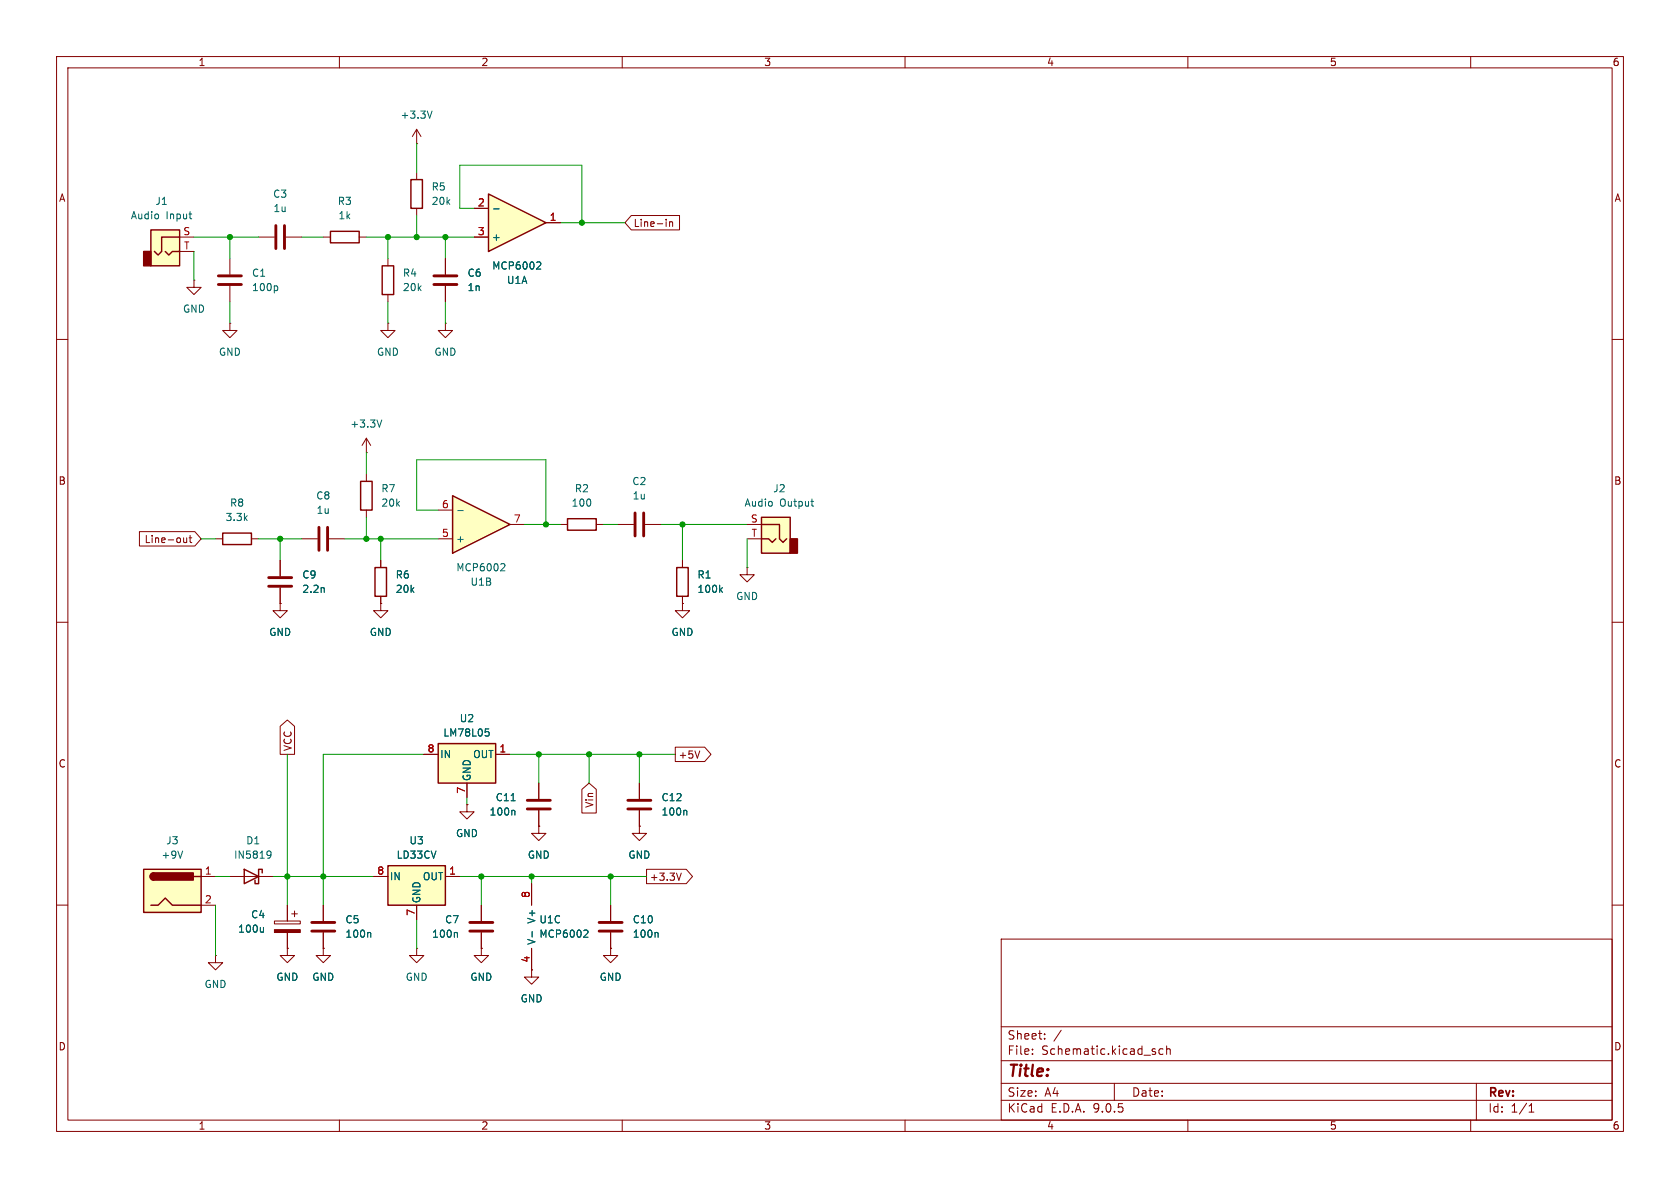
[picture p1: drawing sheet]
<svg xmlns="http://www.w3.org/2000/svg" width="297mm" height="210mm" viewBox="0 0 297 210" stroke-linecap="round" stroke-linejoin="round" font-family="sans-serif">
<g fill="none" stroke="#840000" stroke-width=".18">
<path d="M10 10h277v190h-277zM12 12h273v186h-273zM60 10v2M110 10v2M160 10v2M210 10v2M260 10v2M34.3 49.5v1.3h1.3l-1.3 1.3-1.3-1.3h1.3M34.3 49.5h.1M40.6 57.2v1.2h1.3l-1.3 1.3-1.2-1.3h1.2M40.6 57.2h.1M40.6 45.7v2.8"/>
<path d="M40.6 50.5v2.8M45.7 41.9h2.8M50.5 41.9h2.8M78.7 57.2v1.2h1.3l-1.3 1.3-1.2-1.3h1.2M78.7 57.2h.1M10 60h2M64.8 77.5l-.8 1.2M64.8 77.5l.7 1.2M64.8 77.5v2.5M285 60h2M38.1 95.3h1.3M44.4 95.3h1.3"/>
<path d="M49.5 99.1v2.8M53.3 95.3h2.8M58.2 95.3h2.8M64.8 80h.1M64.8 83.8v1.3M64.8 90.2v1.2M99.1 92.7h1.2M105.4 92.7h1.3M120.6 99.1v1.2M10 110h2M49.5 106.7v1.3h1.3l-1.3 1.2-1.2-1.2h1.2M49.5 106.7h.1"/>
<path d="M49.5 103.9v2.8M120.6 106.7v1.3h1.3l-1.3 1.2-1.2-1.2h1.2M120.6 106.7h.1M120.6 105.4v1.3M285 110h2M95.2 138.4v2.8M95.2 146.1v1.2h1.3l-1.3 1.3-1.2-1.3h1.2M95.2 146.1h.1M95.2 143.3v2.8M10 160h2M107.9 160v2.8M107.9 164.8v2.8"/>
<path d="M177 166h108v32h-108zM285 160h2M60 198v2M110 198v2M160 198v2M177 194.5h108M177 191.5h108M177 187.5h108M177 181.5h108M182.5 186.3v.1M182.5 185.5v.1M184.7 183.6v.1"/>
<path d="M184.7 182.8v.1M187.6 182.1l-1.3 2M197 191.5v3M204.2 186v.3M205.6 185.5l-.4-.1-.3 .3v.4l.1 .2h.6M206.2 185.5l.3-.1 .3 .1 .1 .9M206.2 184.9v1.5M210 198v2M260 198v2M261 191.5v6.5M270.3 196.6h.9M270.3 195.5l.4-.4v1.5"/>
</g>
<path d="M48.8 39.9v4M50.3 39.9v4M38.6 48.8h4.1M38.6 50.3h4.1M56.4 93.2v4.1M57.9 93.2v4.1M47.5 102.1h4.1M47.5 103.6h4.1M93.2 141.5h4.1M93.2 143h4.1M105.9 163.1h4.1M105.9 164.6h4.1" fill="none" stroke="#840000" stroke-width=".51"/>
<path d="M48.9 50.5l.2 .3v.3l-.2 .3M67.5 74.2l-.4 1.3M57.3 103.9v.8M127.4 104.2l.3 .5M127.7 103.9l-.5 .5M90.4 141.5h.7M90.8 143.2l.2 .2v.7M116.2 164.8l.1 .2v.7" fill="none" stroke="#006464" stroke-width=".18"/>
<path d="M39.4 94.2h5v2.1h-5zM63.8 85.1h2v5.1h-2zM100.3 91.7h5.1v2h-5.1zM119.6 100.3h2.1v5.1h-2.1z" fill="none" stroke="#840000" stroke-width=".25"/>
<path d="M26.7 40.6h5v6.4h-5z" fill="#ffffc2"/>
<path d="M25.4 44.5h1.3v2.5h-1.3z" fill="#840000" stroke="#840000" stroke-width=".25"/>
<path d="M26.7 40.6h5v6.4h-5zM29.2 44.5l.6 .6 .7-.6h1.2M31.7 41.9h-3.1v2.6l-.7 .6-.6-.6" fill="none" stroke="#840000" stroke-width=".25"/>
<g fill="none" stroke="#840000" stroke-width=".18">
<path d="M31.7 41.9h2.6M31.7 44.5h2.6M109.2 92.7h2.8M114 92.7h2.8M113 138.4v2.8M94 156.2v3.8M113 146.1v1.2h1.3l-1.3 1.3-1.2-1.3h1.2M113 146.1h.1M113 143.3v2.8M94 171.5v1.2h1.2l-1.2 1.3-1.3-1.3h1.3M94 171.5h.1M94 167.6v3.9"/>
<path d="M107.9 167.6v1.3h1.3l-1.3 1.3-1.2-1.3h1.2M107.9 167.6h.1"/>
</g>
<path d="M33.4 37.8h.5M33.8 38.7h.1M121.2 143.2l.2 .2v.7M94.1 164.7v.9M103.4 164.4l.4 .1 .1 .3-.7 .9h.7" fill="none" stroke="#006464" stroke-width=".18"/>
<path d="M112.3 90.7v4M113.8 90.7v4M111 141.5h4.1M111 143h4.1" fill="none" stroke="#840000" stroke-width=".51"/>
<path d="M80 87.6l10.2 5.1-10.2 5.1z" fill="#ffffc2"/>
<path d="M80 87.6l10.2 5.1-10.2 5.1zM66.3 100.3h2v5.1h-2z" fill="none" stroke="#840000" stroke-width=".25"/>
<path d="M67.3 99.1v1.2M77.5 95.3h2.5M77.5 90.2h2.5M90.2 92.7h2.5M67.3 105.4v1.3M132.1 100.3v1.3h1.2l-1.2 1.3-1.3-1.3h1.3M132.1 100.3h.1" fill="none" stroke="#840000" stroke-width=".18"/>
<path d="M80.9 90.3h1M88.7 99.6l.4 .1 .2 .3-.8 .9h.8" fill="none" stroke="#006464" stroke-width=".18"/>
<path d="M134.6 91.4h5.1v6.4h-5.1z" fill="#ffffc2"/>
<path d="M139.7 95.3h1.3v2.5h-1.3z" fill="#840000" stroke="#840000" stroke-width=".25"/>
<path d="M134.6 91.4h5.1v6.4h-5.1zM134.6 95.3h1.3l.6 .6 .7-.6M134.6 92.7h3.2v2.6l.6 .6 .7-.6" fill="none" stroke="#840000" stroke-width=".25"/>
<path d="M132.1 92.7h2.5M132.1 95.3h2.5M67.3 106.7v1.3h1.3l-1.3 1.2-1.3-1.2h1.3M67.3 106.7h.1" fill="none" stroke="#840000" stroke-width=".18"/>
<path d="M143.4 88.6h.4M143.7 89.5h.1" fill="none" stroke="#006464" stroke-width=".18"/>
<path d="M77.5 131.4h10.1v7h-10.1z" fill="#ffffc2"/>
<path d="M77.5 131.4h10.1v7h-10.1z" fill="none" stroke="#840000" stroke-width=".25"/>
<path d="M74.9 133.4h2.6M82.5 138.4v2.6M87.6 133.4h2.6M82.5 142.2v1.3h1.3l-1.3 1.3-1.2-1.3h1.2M82.5 142.2h.1M85.1 167.6v1.3h1.3l-1.3 1.3-1.3-1.3h1.3M85.1 167.6h.1M85.1 160v2.8M85.1 164.8v2.8" fill="none" stroke="#840000" stroke-width=".18"/>
<path d="M85.8 128.8h.6M85.9 129.3h.3l.3 .3-.1 .4-.5 .1M80.7 164.8l.2 .2v.7" fill="none" stroke="#006464" stroke-width=".18"/>
<path d="M83.1 163.1h4M83.1 164.6h4" fill="none" stroke="#840000" stroke-width=".51"/>
<path d="M68.6 153h10.1v7h-10.1z" fill="#ffffc2"/>
<path d="M68.6 153h10.1v7h-10.1z" fill="none" stroke="#840000" stroke-width=".25"/>
<path d="M66 154.9h2.6M78.7 154.9h2.6M50.8 167.6v1.3h1.3l-1.3 1.3-1.3-1.3h1.3M50.8 167.6h.1M57.1 167.6v1.3h1.3l-1.3 1.3-1.2-1.3h1.2M57.1 167.6h.1M57.1 160v2.8M57.1 164.8v2.8M73.7 167.6v1.3h1.2l-1.2 1.3-1.3-1.3h1.3M73.7 167.6h.1M73.7 160v2.6" fill="none" stroke="#840000" stroke-width=".18"/>
<path d="M55.1 163.1h4.1M55.1 164.6h4.1" fill="none" stroke="#840000" stroke-width=".51"/>
<path d="M65.4 164.8l.1 .2v.7" fill="none" stroke="#006464" stroke-width=".18"/>
<path d="M25.4 153.7h10.2v7.6h-10.2z" fill="#ffffc2"/>
<path d="M72.6 31.8h2.1v5h-2.1zM25.4 153.7h10.2v7.6h-10.2zM27.2 154.3a.64 .64 0 0 0-.7 .6 .64 .64 0 0 0 .7 .7M34.3 154.9h1.3M43.2 153.7l2.5 1.2-2.5 1.3zM46.4 154.3v-.6h-.7v2.5h-.6v-.6M26.7 160h1.2l1.3-1.2 1.3 1.2h5.1" fill="none" stroke="#840000" stroke-width=".25"/>
<g fill="#840000" stroke="#840000" stroke-width=".25">
<path d="M26.7 154.5l.5-.2v1.3a.63 .63 0 0 1-.6-.4 .63 .63 0 0 1 .1-.7z"/>
<path d="M27.2 154.3h7v1.3h-7z"/>
</g>
<g fill="none" stroke="#840000" stroke-width=".18">
<path d="M73.7 25.4h.1M73.7 22.9v2.5M73.7 30.5v1.3M73.7 36.8v1.3M73.7 22.9l-.8 1.2M73.7 22.9l.7 1.2M35.6 154.9h2.5M40.6 154.9h7.7M35.6 160h2.5M38.1 168.9v1.3h1.3l-1.3 1.3-1.3-1.3h1.3M38.1 168.9h.1M48.5 162.8h4.6v.5h-4.6z"/>
<path d="M50.8 160v2.8M50.8 164.8v2.8M51.6 161.5h1M52.1 161v1.1"/>
</g>
<path d="M76.4 19.6l-.4 1.3M32.3 150.4l-.4 1.3M47.4 150.4l.5 .2a.84 .84 0 0 1-.4 1.1h-.2M47.9 151l-.2 .2h-.3M46.6 163.9v.9M46.6 164.7l-.2 .1" fill="none" stroke="#006464" stroke-width=".18"/>
<path d="M48.5 164.3h4.6v.5h-4.6z" fill="#840000" stroke="#840000" stroke-width=".18"/>
<path d="M86.4 34.3l10.1 5.1-10.1 5.1z" fill="#ffffc2"/>
<path d="M86.4 34.3l10.1 5.1-10.1 5.1zM58.4 40.9h5.1v2h-5.1zM67.6 47h2v5.1h-2z" fill="none" stroke="#840000" stroke-width=".25"/>
<g fill="none" stroke="#840000" stroke-width=".18">
<path d="M83.8 36.8h2.6M96.5 39.4h2.6M111.6 38.1h8.5v2.5h-8.5l-1.1-1.2zM117.8 38.8v.1M117.8 39.2v.8M118.4 39.2v.8M118.4 39.3l.2-.1 .3 .1v.7M57.1 41.9h1.3M63.5 41.9h1.3M68.6 57.2v1.2h1.2l-1.2 1.3-1.3-1.3h1.3M68.6 57.2h.1M68.6 45.7v1.3"/>
<path d="M68.6 52.1v1.2M78.7 45.7v2.8M78.7 50.5v2.8M83.8 41.9h2.6M24.6 94h9.8l1.2 1.3-1.2 1.2h-9.8zM32.5 95.1v.8h.3l.2-.1M33 95.1v.8M33.4 95.1h.5M33.6 94.7v1l.3 .2M49.5 99.1v2.8M67.3 99.1v1.2M120.6 99.1v1.2"/>
<path d="M49.5 106.7h.1M49.5 103.9v2.8M67.3 106.7h.1M67.3 105.4v1.3M120.6 106.7h.1M120.6 105.4v1.3M49.5 128.4l1.3-1.1 1.3 1.1v5h-2.6zM74.9 133.4h2.6M82.5 138.4v2.6M87.6 133.4h2.6M95.2 138.4v2.8M102.9 139.5l1.2-1.1 1.3 1.1v4.2h-2.5z"/>
<path d="M113 138.4v2.8M119.4 132.1h5.2l1.1 1.3-1.1 1.2h-5.2zM123.7 132.8l-.4 1.2M66 154.9h2.6M78.7 154.9h2.6M82.5 142.2h.1M94 156.2v3.8M95.2 146.1h.1M95.2 143.3v2.8M113 146.1h.1M113 143.3v2.8M114.3 153.7h7l1.1 1.2-1.1 1.3h-7z"/>
<path d="M120.4 154.3l-.4 1.3M50.8 167.6h.1M50.8 160v2.8M50.8 164.8v2.8M57.1 167.6h.1M57.1 160v2.8M57.1 164.8v2.8M73.7 160v2.6M85.1 167.6h.1M85.1 160v2.8M85.1 164.8v2.8M94 171.5h.1"/>
<path d="M94 167.6v3.9M107.9 167.6h.1M107.9 160v2.8M107.9 164.8v2.8"/>
</g>
<g fill="none" stroke="#006464" stroke-width=".18">
<path d="M87.3 36.9h.9M95.1 46.3l.4 .1 .1 .3-.8 .9h.8M57.3 103.9v.8M127.4 104.2l.3 .5M127.7 103.9l-.5 .5M85.8 128.8h.6M85.9 129.3h.3l.3 .3-.1 .4-.5 .1M90.4 141.5h.7M90.8 143.2l.2 .2v.7M121.2 143.2l.2 .2v.7M46.6 163.9v.9M46.6 164.7l-.2 .1"/>
<path d="M65.4 164.8l.1 .2v.7M80.7 164.8l.2 .2v.7M94.1 164.7v.9M103.4 164.4l.4 .1 .1 .3-.7 .9h.7M116.2 164.8l.1 .2v.7"/>
</g>
<path d="M76.7 48.8h4.1M76.7 50.3h4.1" fill="none" stroke="#840000" stroke-width=".51"/>
<g fill="none" stroke="#009600" stroke-width=".18">
<path d="M73.7 25.4v5.1M73.7 38.1v3.8M83.8 36.8h-2.5v-7.6h21.6v10.2M99.1 39.4h11.4M34.3 41.9h11.4M34.3 44.5v5M40.6 41.9v3.8M40.6 53.3v3.9M53.3 41.9h3.8M64.8 41.9h19M68.6 41.9v3.8M68.6 53.3v3.9"/>
<path d="M78.7 41.9v3.8M78.7 53.3v3.9M35.6 95.3h2.5M45.7 95.3h7.6M49.5 95.3v3.8M61 95.3h16.5M64.8 80v3.8M64.8 91.4v3.9M67.3 95.3v3.8M77.5 90.2h-3.8v-8.9h22.8v11.4M92.7 92.7h6.4M106.7 92.7h2.5"/>
<path d="M116.8 92.7h15.3M120.6 92.7v6.4M132.1 95.3v5M50.8 133.4v26.6M74.9 133.4h-17.8v26.6M90.2 133.4h29.2M95.2 133.4v5M104.1 133.4v5M113 133.4v5M38.1 154.9h2.5M48.3 154.9h17.7M81.3 154.9h33"/>
<path d="M82.5 141v1.2M85.1 154.9v5.1M94 154.9v1.3M107.9 154.9v5.1M38.1 160v8.9M73.7 162.6v5"/>
</g>
<g fill="#009600" stroke="#009600" stroke-width=".18">
<circle cx="107.9" cy="154.9" r=".46"/>
<circle cx="95.2" cy="133.4" r=".46"/>
<circle cx="104.1" cy="133.4" r=".46"/>
<circle cx="94" cy="154.9" r=".46"/>
<circle cx="113" cy="133.4" r=".46"/>
<circle cx="67.3" cy="95.3" r=".46"/>
<circle cx="64.8" cy="95.3" r=".46"/>
<circle cx="49.5" cy="95.3" r=".46"/>
<circle cx="96.5" cy="92.7" r=".46"/>
<circle cx="120.6" cy="92.7" r=".46"/>
<circle cx="85.1" cy="154.9" r=".46"/>
<circle cx="57.1" cy="154.9" r=".46"/>
<circle cx="50.8" cy="154.9" r=".46"/>
<circle cx="68.6" cy="41.9" r=".46"/>
<circle cx="73.7" cy="41.9" r=".46"/>
<circle cx="78.7" cy="41.9" r=".46"/>
<circle cx="102.9" cy="39.4" r=".46"/>
<circle cx="40.6" cy="41.9" r=".46"/>
</g>
<text font-size="2.8" fill="#840000" x="178" y="190.9">Title:</text>
<g font-size="2.1" fill="#840000">
<text x="178" y="184">Sheet:</text>
<text x="178" y="186.7">File:</text>
<text x="184.1" y="186.7">Schematic.kicad_sch</text>
<text x="178" y="196.9">KiCad</text>
<text x="178" y="194.1">Size:</text>
<text x="184.7" y="194.1">A4</text>
<text x="185.7" y="196.9">E.D.A.</text>
<text x="193.3" y="196.9">9.0.5</text>
<text x="200" y="194.1">Date:</text>
<text x="263" y="194.3">Rev:</text>
<text x="263" y="196.9">Id:</text>
<text x="267.1" y="196.9">1/1</text>
</g>
<g font-size="1.8" fill="#840000">
<text x="35" y="11.9">1</text>
<text x="85" y="11.9">2</text>
<text x="135" y="11.9">3</text>
<text x="185" y="11.9">4</text>
<text x="235" y="11.9">5</text>
<text x="285" y="11.9">6</text>
<text x="10.3" y="35.9">A</text>
<text x="285.3" y="35.9">A</text>
<text x="111.9" y="40.3">Line-in</text>
<text x="10.3" y="85.9">B</text>
<text x="285.3" y="85.9">B</text>
<text x="25.5" y="96.2">Line-out</text>
<text x="10.3" y="135.9">C</text>
<text x="51.8" y="132.9" transform="rotate(-90 51.8 132.9)">VCC</text>
<text x="119.9" y="134.3">+5V</text>
<text x="285.3" y="135.9">C</text>
<text x="105.1" y="142.9" transform="rotate(-90 105.1 142.9)">Vin</text>
<text x="114.8" y="155.9">+3.3V</text>
<text x="10.3" y="185.9">D</text>
<text x="285.3" y="185.9">D</text>
<text x="35" y="199.9">1</text>
<text x="85" y="199.9">2</text>
<text x="135" y="199.9">3</text>
<text x="185" y="199.9">4</text>
<text x="235" y="199.9">5</text>
<text x="285" y="199.9">6</text>
</g>
<g font-size="1.8" fill="#006464">
<text x="70.7" y="21.2">+3.3V</text>
<text x="48.2" y="35.2">C3</text>
<text x="76.2" y="33.9">R5</text>
<text x="23" y="39">Audio</text>
<text x="27.4" y="36.4">J1</text>
<text x="29.3" y="39">Input</text>
<text x="48.2" y="37.7">1u</text>
<text x="59.6" y="36.4">R3</text>
<text x="59.7" y="39">1k</text>
<text x="76.2" y="36.4">20k</text>
<text x="86.9" y="42.8">+</text>
<text x="86.9" y="47.9">MCP6002</text>
<text x="44.5" y="49.1">C1</text>
<text x="44.5" y="51.7">100p</text>
<text x="71.1" y="49.1">R4</text>
<text x="71.1" y="51.7">20k</text>
<text x="82.6" y="49.1">C6</text>
<text x="82.6" y="51.7">1n</text>
<text x="89.5" y="50.4">U1A</text>
<text x="32.3" y="55.5">GND</text>
<text x="38.6" y="63.1">GND</text>
<text x="66.5" y="63.1">GND</text>
<text x="76.7" y="63.1">GND</text>
<text x="61.8" y="75.8">+3.3V</text>
<text x="40.6" y="89.8">R8</text>
<text x="55.8" y="88.5">C8</text>
<text x="67.3" y="87.2">R7</text>
<text x="67.3" y="89.8">20k</text>
<text x="101" y="89.8">100</text>
<text x="101.5" y="87.2">R2</text>
<text x="111.7" y="86">C2</text>
<text x="111.7" y="88.5">1u</text>
<text x="131.5" y="89.8">Audio</text>
<text x="136.6" y="87.2">J2</text>
<text x="137.8" y="89.8">Output</text>
<text x="39.8" y="92.3">3.3k</text>
<text x="55.9" y="91">1u</text>
<text x="80.5" y="96.1">+</text>
<text x="80.6" y="101.2">MCP6002</text>
<text x="53.3" y="102.5">C9</text>
<text x="53.3" y="105">2.2n</text>
<text x="69.9" y="102.5">R6</text>
<text x="69.9" y="105">20k</text>
<text x="83.1" y="103.7">U1B</text>
<text x="123.2" y="102.5">R1</text>
<text x="123.2" y="105">100k</text>
<text x="130" y="106.3">GND</text>
<text x="47.5" y="112.6">GND</text>
<text x="65.3" y="112.6">GND</text>
<text x="118.6" y="112.6">GND</text>
<text x="78.3" y="130.4">LM78L05</text>
<text x="81.2" y="127.9">U2</text>
<text x="77.7" y="134.2">IN</text>
<text x="83.5" y="134.2">OUT</text>
<text x="83.4" y="138.2" transform="rotate(-90 83.4 138.2)">GND</text>
<text x="87.5" y="141.8">C11</text>
<text x="116.8" y="141.8">C12</text>
<text x="29.3" y="149.5">J3</text>
<text x="43.4" y="149.5">D1</text>
<text x="72.3" y="149.5">U3</text>
<text x="80.5" y="148.2">GND</text>
<text x="86.4" y="144.4">100n</text>
<text x="116.8" y="144.4">100n</text>
<text x="28.4" y="152">+9V</text>
<text x="41.3" y="152">IN5819</text>
<text x="68.8" y="155.8">IN</text>
<text x="70" y="152">LD33CV</text>
<text x="74.7" y="155.8">OUT</text>
<text x="93.2" y="152">GND</text>
<text x="111" y="152">GND</text>
<text x="74.5" y="159.8" transform="rotate(-90 74.5 159.8)">GND</text>
<text x="42" y="165.1">100u</text>
<text x="44.3" y="162.5">C4</text>
<text x="61" y="163.4">C5</text>
<text x="61" y="166">100n</text>
<text x="76.3" y="166">100n</text>
<text x="78.6" y="163.4">C7</text>
<text x="94.8" y="167.1" transform="rotate(-90 94.8 167.1)">V-</text>
<text x="94.8" y="163.4" transform="rotate(-90 94.8 163.4)">V+</text>
<text x="95.3" y="163.4">U1C</text>
<text x="95.3" y="166">MCP6002</text>
<text x="111.8" y="166">100n</text>
<text x="111.8" y="163.4">C10</text>
<text x="48.8" y="173.6">GND</text>
<text x="55.1" y="173.6">GND</text>
<text x="71.6" y="173.6">GND</text>
<text x="83.1" y="173.6">GND</text>
<text x="105.9" y="173.6">GND</text>
<text x="36.1" y="174.9">GND</text>
<text x="91.9" y="177.4">GND</text>
</g>
<g font-size="1.8" fill="#a90000">
<text x="32.3" y="41.7">S</text>
<text x="84.4" y="41.7">3</text>
<text x="84.4" y="36.6">2</text>
<text x="97.1" y="39.1">1</text>
<text x="32.4" y="44.2">T</text>
<text x="78" y="89.9">6</text>
<text x="78" y="95">5</text>
<text x="90.7" y="92.5">7</text>
<text x="132.6" y="92.5">S</text>
<text x="132.8" y="95">T</text>
<text x="75.5" y="133.1">8</text>
<text x="88.2" y="133.1">1</text>
<text x="82.3" y="140.4" transform="rotate(-90 82.3 140.4)">7</text>
<text x="36.1" y="154.7">1</text>
<text x="66.6" y="154.7">8</text>
<text x="79.3" y="154.7">1</text>
<text x="36.1" y="159.8">2</text>
<text x="73.4" y="162" transform="rotate(-90 73.4 162)">7</text>
<text x="93.7" y="158.8" transform="rotate(-90 93.7 158.8)">8</text>
<text x="93.7" y="170.3" transform="rotate(-90 93.7 170.3)">4</text>
</g>
</svg>
